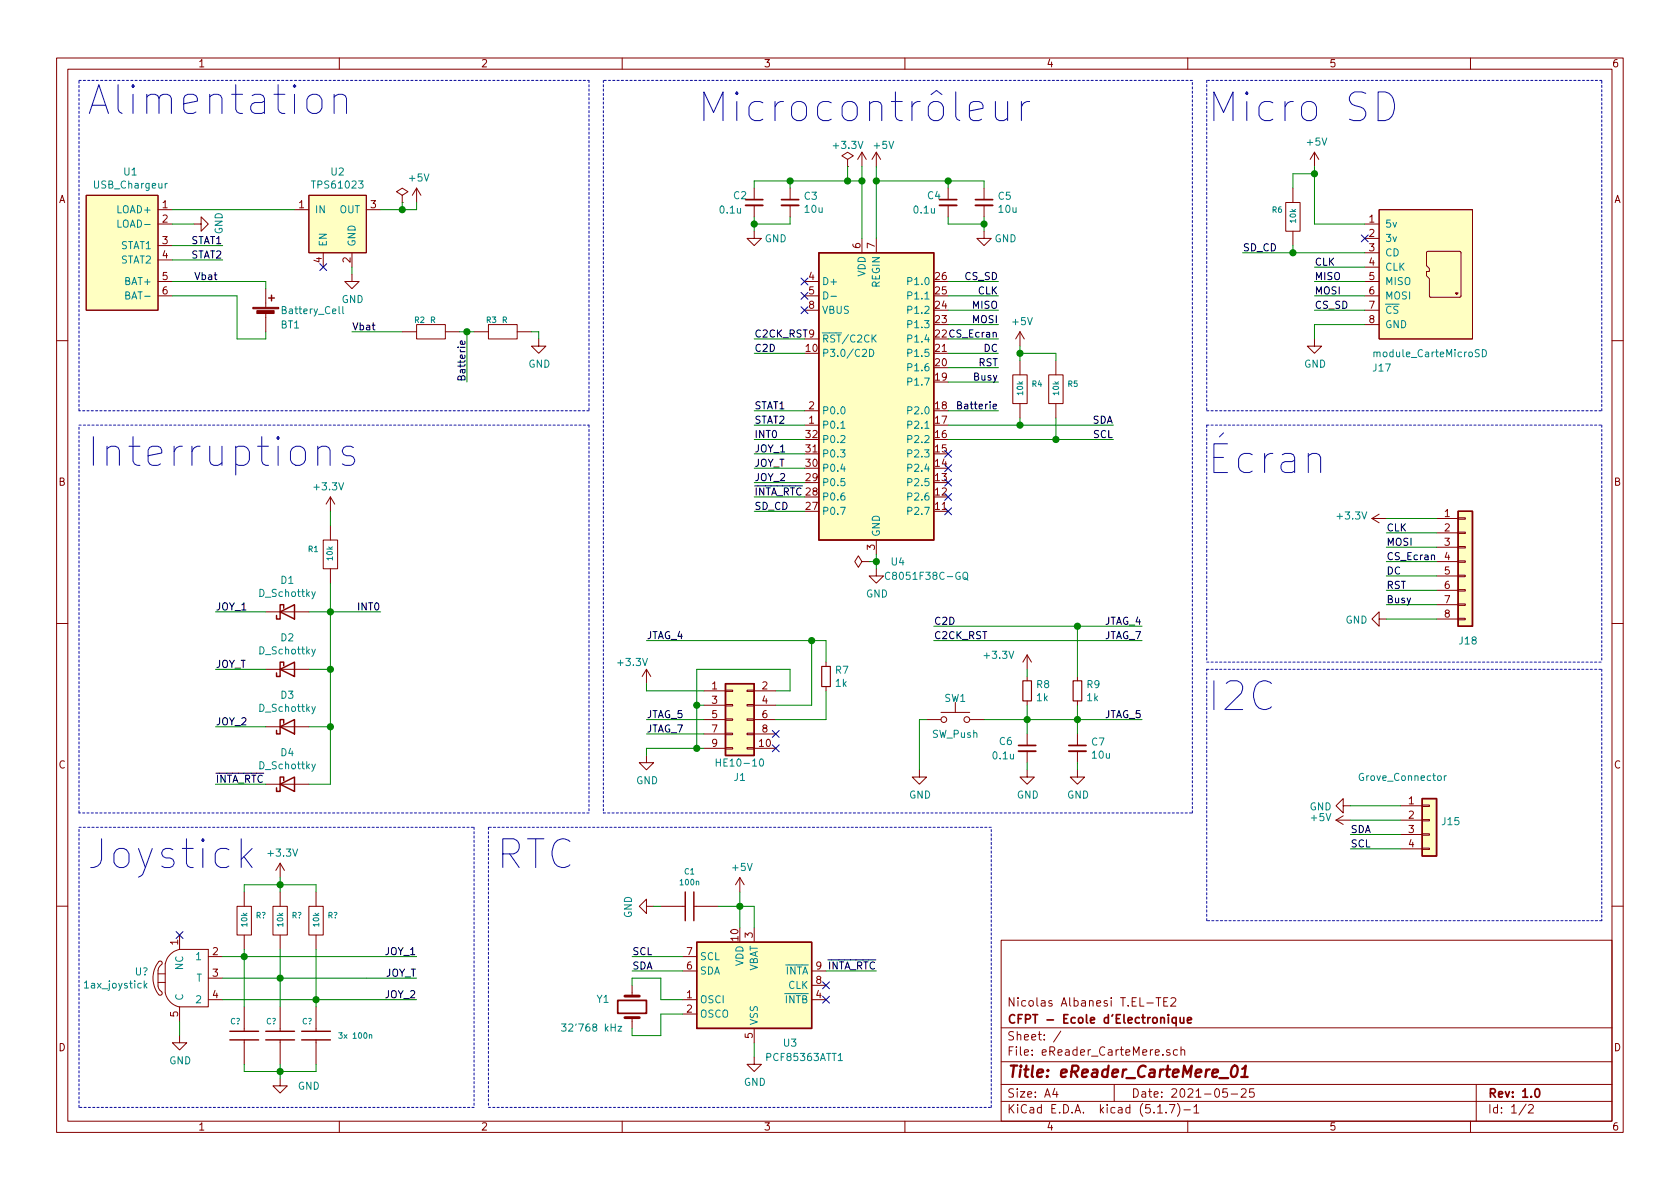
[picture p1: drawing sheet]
<svg xmlns="http://www.w3.org/2000/svg" width="297mm" height="210mm" viewBox="0 0 297 210" stroke-linecap="round" stroke-linejoin="round" font-family="sans-serif">
<g fill="none" stroke="#840000" stroke-width=".18">
<path d="M10 10.3h277v189.9h-277zM12 12.2h273v186.1h-273zM60 10.3v1.9M110 10.3v1.9M160 10.3v1.9M210 10.3v1.9M260 10.3v1.9M15.2 34.5h12.7v20.4h-12.7zM27.9 37.1h2.6M27.9 39.6h2.6M34.3 39.6h1.3v-1.3l1.2 1.3-1.2 1.3v-1.3M52.1 37.1h2.5"/>
<path d="M54.6 34.5h10.2v10.2h-10.2zM64.8 37.1h2.5M71.1 34.5l1-.6-1-.6-1 .6 1 .6v1.3M71.1 35.8h.1M73.7 33.3l-.8 1.2M73.7 33.3v2.5M73.7 33.3l.7 1.2M133.3 33.3v2M133.3 36.3v2M139.7 33.3v2M139.7 36.3v2M149.9 28.2l1-.6-1-.7-1.1 .7 1.1 .6v1.3"/>
<path d="M149.9 29.5h.1M152.4 26.9l-.8 1.3M152.4 26.9v2.6M152.4 26.9l.8 1.3M154.9 26.9v2.6M154.9 26.9l-.7 1.3M154.9 26.9l.8 1.3M167.6 33.3v2M167.6 36.3v2M174 33.3v2M174 36.3v2M227.3 35.8h2.6v5.1h-2.6z"/>
<path d="M228.6 33.3v2.5M232.4 26.9l-.8 1.3M232.4 26.9v2.6M232.4 26.9l.8 1.3M241.3 39.6h2.5M243.8 37.1h16.5v22.8h-16.5zM27.9 43.4h2.6M27.9 46h2.6M27.9 49.8h2.6M27.9 52.3h2.6M47 51v3.4M47 55.4v3.3"/>
<path d="M57.1 44.7v2.5M62.2 48.5v1.3h1.3l-1.3 1.2-1.2-1.2h1.2M62.2 44.7v2.5M71.1 58.7h2.6M73.7 57.4h5v2.5h-5zM78.7 58.7h2.6M83.8 58.7h2.6M86.4 57.4h5v2.5h-5zM91.4 58.7h2.6M95.2 59.9v1.3h1.3l-1.3 1.3-1.2-1.3h1.2M133.3 40.9v1.3h1.3l-1.3 1.2-1.2-1.2h1.2M142.2 49.8h2.6"/>
<path d="M142.2 52.3h2.6M142.2 54.9h2.6M142.2 59.9h2.6M152.4 42.2v2.5M154.9 42.2v2.5M174 40.9v1.3h1.3l-1.3 1.2-1.3-1.2h1.3M180.3 58.7v2.5M180.3 58.7l-.7 1.2M180.3 58.7l.8 1.2M228.6 40.9v2.5M232.4 59.9v1.3h1.3l-1.3 1.3-1.3-1.3h1.3M241.3 49.8h2.5"/>
<path d="M241.3 52.3h2.5M241.3 42.2h2.5M241.3 44.7h2.5M241.3 47.2h2.5M241.3 54.9h2.5M241.3 57.4h2.5M252.5 44.4h5.6zM252.5 44.4l-.3 .2v2.4l.5 .5v.5h-.5v.8l.5 .5 .1 3.1 .1 .2h5.2l.2-.2v-7.8l-.2-.2M257.6 51.8v.3l.2-.3h-.5l.3 .3M10 60.2h2M142.2 75.2h2.6M142.2 72.6h2.6"/>
<path d="M179.1 66.3h2.5v5.1h-2.5zM180.3 63.7v2.6M180.3 71.4v2.5M185.4 66.3h2.6v5.1h-2.6zM186.7 63.7v2.6M186.7 71.4v2.5M285 60.2h2M57.1 95.5h2.6v5.1h-2.6zM58.4 87.9v2.5M58.4 93v2.5M58.4 87.9l.8 1.2M58.4 87.9l-.7 1.2"/>
<path d="M152.4 99.3l-.6-1-.7 1 .7 1 .6-1h1.3M153.7 99.3h.1M154.9 95.5v2.5M242.6 91.7l1.2 .8M242.6 91.7h2.5M243.8 90.9l-1.2 .8M254 91.7h3.8M254 94.2h3.8M254 96.8h3.8M254 99.3h3.8M257.8 96.6h1.3v.3h-1.3zM257.8 94.1h1.3v.3h-1.3z"/>
<path d="M257.8 91.6h1.3v.2h-1.3zM257.8 99.2h1.3v.2h-1.3zM10 110.3h2M47 118.4h7.6M47 108.2h7.6M58.4 100.6v2.5M114.3 118.4l-.8 1.2M114.3 118.4v2.5M114.3 118.4l.8 1.2M146 117.1v.8M154.9 100.6v1.2h1.3l-1.3 1.3-1.2-1.3h1.2M181.6 115.8v2.6"/>
<path d="M181.6 119.6v.8M181.6 115.8l-.8 1.3M181.6 115.8l.8 1.3M190.5 119.6v.8M243.8 109.5v-1.3l-1.2 1.3 1.2 1.2v-1.2h1.3M254 101.8h3.8M254 104.4h3.8M254 106.9h3.8M254 109.5h3.8M257.8 104.3h1.3v.2h-1.3zM257.8 106.8h1.3v.3h-1.3zM257.8 109.3h1.3v.3h-1.3z"/>
<path d="M257.8 101.7h1.3v.3h-1.3zM285 110.3h2M47 138.7h7.6M47 128.5h7.6M114.3 133.6v1.3h1.3l-1.3 1.2-1.3-1.2h1.3M124.5 127.2h3.8M124.5 122.2h3.8M124.5 132.3h3.8M124.5 124.7h3.8M124.5 129.8h3.8M128.3 132.2h1.2v.3h-1.2zM128.3 129.7h1.2v.2h-1.2z"/>
<path d="M128.3 124.6h1.2v.2h-1.2zM128.3 122h1.2v.3h-1.2zM128.3 127.1h1.2v.3h-1.2zM132.1 132.2h1.2v.3h-1.2zM132.1 129.7h1.2v.2h-1.2zM132.1 124.6h1.2v.2h-1.2zM132.1 122h1.2v.3h-1.2zM132.1 127.1h1.2v.3h-1.2zM133.3 127.2h3.9M133.3 122.2h3.9M133.3 132.3h3.9M133.3 124.7h3.9"/>
<path d="M133.3 129.8h3.9M146 121.4v.8M162.6 136.1v1.3h1.2l-1.2 1.3-1.3-1.3h1.3M163.8 127.2h2.6M166.4 126h5M168.9 124.2v1.8M171.4 127.2h2.6M181.6 136.1v1.3h1.3l-1.3 1.3-1.3-1.3h1.3M181.6 123.9v.8M181.6 129.8v2M181.6 132.8v2.1M190.5 136.1v1.3h1.3l-1.3 1.3-1.3-1.3h1.3"/>
<path d="M190.5 123.9v.8M190.5 129.8v2M190.5 132.8v2.1M43.2 157.7v2.6M49.5 152.6v2.6M49.5 157.7v2.6M49.5 152.6l-.7 1.3M49.5 152.6l.8 1.3M55.9 157.7v2.6M130.8 155.2l-.8 1.3M130.8 155.2v2.5M130.8 155.2l.8 1.3"/>
<path d="M236.2 145h2.6M236.2 145l1.3 .8M237.5 142.5v-1.3l-1.3 1.3 1.3 1.3v-1.3h1.3M237.5 144.3l-1.3 .7M247.6 142.5h3.9M247.6 145h3.9M247.6 147.6h3.9M247.6 150.1h3.9M251.5 150h1.2v.2h-1.2zM251.5 147.4h1.2v.3h-1.2zM251.5 142.4h1.2v.2h-1.2zM251.5 144.9h1.2v.3h-1.2z"/>
<path d="M10 160.2h2M27.9 172.2h1.3M27.9 173.7h1.3M28.1 170l.3-.1 .3 .3a.62 .62 0 0 1-.5 .7l-.3 .7v2.8l.3 .7 .5 .4v.2l-.2 .3h-.3a4.6 4.6 0 0 1-.1-6zM31.7 167.9a3.3 3.3 0 0 0-2.5 2.5v5.1a3.3 3.3 0 0 0 2.5 2.6M31.7 167.9h5.1v10.1h-5.1v2.6M31.7 165.3v2.6M36.8 176.8h2.6M36.8 169.2h2.6M36.8 173h2.6M41.9 160.3h2.5v5h-2.5zM43.2 178v4.4"/>
<path d="M43.2 165.3v2.6M48.3 160.3h2.5v5h-2.5zM49.5 178v4.4M49.5 165.3v2.6M54.6 160.3h2.5v5h-2.5zM55.9 178v4.4M55.9 165.3v2.6M111.8 174.2v1.9M111.8 180v1.9M114.3 160.3v-1.3l-1.3 1.3 1.3 1.2v-1.2h1.3M116.8 160.3h4.4M120.6 176.8h2.6"/>
<path d="M120.6 179.3h2.6M120.6 171.7h2.6M120.6 169.2h2.6M122.7 160.3h4.3M133.3 164.1v2.5M143.5 176.8h2.5M143.5 171.7h2.5M143.5 174.2h2.5M177 166.3h108v32h-108zM202.8 177.4h1.1M204.4 176.4h.9M204.8 176.4v1.5"/>
<path d="M205.8 177.1h.4M206.5 176.4h-.7v1.5h.7M207 176.6l.3-.2h.3l.3 .5-.9 1h.9M285 160.2h2M31.7 183.1v1.3h1.3l-1.3 1.3-1.2-1.3h1.2M43.2 183.9v4.3M49.5 190.7v1.3h1.3l-1.3 1.3-1.2-1.3h1.2M49.5 183.9v4.3M55.9 183.9v4.3M60 198.3v1.9M110 198.3v1.9M133.3 186.9v1.3h1.3l-1.3 1.3-1.2-1.3h1.2"/>
<path d="M133.3 181.9v2.5M160 198.3v1.9M177 194.8h108M177 191.8h108M177 187.8h108M177 181.8h108M186.5 192.5l-.4 1h1M186.8 193v1M187.6 182.3l-1.3 2M197 191.8v3M204.7 196.8h.8M206.2 196.7v.1"/>
<path d="M206.8 195.3h.9l-.6 1.5M206.8 185.7a.37 .37 0 0 0-.6 .1l.1 .2 .5 .2 .1 .1-.2 .3-.5-.1M208.2 195.1a1.71 1.71 0 0 1 0 2.3M208.2 185.7l-.5-.1-.2 .3v.6l.2 .1 .5-.1M208.8 185.7h.1a.37 .37 0 0 1 .6 .1v.8M208.8 185.1v1.5M209.3 196.3h1.2M210 198.3v1.9M211.1 195.8l.4-.5v1.5M211.1 196.8h.9M217 192.5h-.7l-.1 .7 .2-.1 .5 .1 .1 .2v.5l-.2 .1-.6-.1M217.7 193.5h1.1"/>
<path d="M219.5 192.7l.2-.2h.3l.3 .2v.3v.2l-.9 .8h.9M221.7 192.5h-.7l-.1 .7 .2-.1 .5 .1 .2 .2-.1 .5-.2 .1-.6-.1M260 198.3v1.9M261 191.8v6.5M269.8 195.2l-1.2 2M270.3 195.5l.2-.2h.3l.3 .5-.9 1h.9"/>
<circle cx="166.9" cy="127.2" r=".51"/>
<circle cx="170.9" cy="127.2" r=".51"/>
</g>
<g fill="none" stroke="#840000" stroke-width=".3">
<path d="M131.8 35.3h3.1M138.2 35.3h3M166.1 35.3h3.1M172.5 35.3h3M180.1 131.8h3M189 131.8h3M109.2 176.9h5.1v2.3h-5.1zM206.6 179.4v.2M206.6 179.9v1M207.9 179.9v1.5M208.7 179.9v.9l.4 .1 .2-.1M209.3 179.9v1"/>
<path d="M207.9 180l-.4-.1-.3 .3 .2 .6h.5M210 180.4l.7-.1-.1-.3-.4-.1-.2 .2v.7h.6M271.5 192.7l.2-.2a.81 .81 0 0 1 .6 .6 .81 .81 0 0 1-.3 .8l-.1 .1a.79 .79 0 0 1-.4-1.3z"/>
</g>
<path d="M218 188.6a.45 .45 0 0 1 .4-.2 .45 .45 0 0 1 .4 .4 1.15 1.15 0 0 1-.8 1.6l-.2-.1a1.5 1.5 0 0 1 .2-1.7zM219.5 190.4h1.1M219.6 189l.7-.6-.3 2" fill="none" stroke="#840000" stroke-width=".41"/>
<g fill="#ffffc2" stroke="#ffffc2" stroke-width=".18">
<path d="M15.2 34.5h12.7v20.4h-12.7z"/>
<path d="M54.6 34.5h10.2v10.2h-10.2z"/>
<path d="M243.8 37.1h16.5v22.8h-16.5z"/>
<path d="M144.8 44.7h20.3v50.8h-20.3z"/>
<path d="M251.5 141.2h2.5v10.2h-2.5z"/>
<path d="M128.3 120.9h5v12.7h-5z"/>
<path d="M123.2 166.6h20.3v15.3h-20.3z"/>
<path d="M257.8 90.4h2.5v20.3h-2.5z"/>
</g>
<g fill="none" stroke="#008484" stroke-width=".18">
<path d="M29.6 32.4l-.4 .3M60.6 54.2v1.1l.2 .2M145.6 51.6a.64 .64 0 0 1 .8 .6 .64 .64 0 0 1-.8 .7zM146.9 52.4h1M154.4 59.8l.5 .7M154.9 59.2l-.7 .8M148.7 75.7h.7M153.7 61.8a.64 .64 0 0 1 .8 .6 .64 .64 0 0 1-.8 .6zM262.1 61.8a.64 .64 0 0 1 .7 .7 .64 .64 0 0 1-.7 .6zM55.8 114.8l-.5 1.1-.2 .2M55.8 104.6l-.5 1.2-.2 .1M157.3 101.3a.51 .51 0 0 0-.6 0 .51 .51 0 0 0-.2 .6 .46 .46 0 0 0 .3 .5 .46 .46 0 0 0 .5-.1"/>
<path d="M170.3 101.4a.45 .45 0 0 1 .7 0 .92 .92 0 0 1-.2 1.1l-.4-.1a1.07 1.07 0 0 1-.1-1zM170.5 102.2l.7 .4M55.8 135.1l-.5 1.2-.2 .1M55.8 125l-.5 1.1-.2 .1M126.6 134.2v1.3M126.6 134.8h.8M134.4 134.3l.2-.1a.67 .67 0 0 1 .4 .6 .67 .67 0 0 1-.4 .7l-.3-.5zM255.4 137.2v.8M255.7 137.2l-.3 .2M25.5 173.5v1.2M25.6 174.2l.4 .5M26 173.9l-.5 .5"/>
<path d="M59.9 182.6h.6l-.3 .4 .3 .2v.3l-.2 .1-.4-.1M65.3 183.1l.4-.1v.6M99.3 181.1h.8l-.5 .5 .4 .1v.5l-.2 .1-.5-.1M109.3 181.5h.6l-.6 .8h.6M148.2 187.5h.7"/>
</g>
<path d="M145.3 117.9h1.5v3.5h-1.5zM180.8 120.4h1.6v3.5h-1.6zM189.7 120.4h1.6v3.5h-1.6z" fill="none" stroke="#840000" stroke-width=".2"/>
<g fill="none" stroke="#840000" stroke-width=".25">
<path d="M47.5 52.7h1M48 52.2v1M144.8 44.7h20.3v50.8h-20.3zM257.8 90.4h2.5v20.3h-2.5zM49.5 118.4l2.6-1.3v2.5zM49.5 108.2l2.6-1.3v2.6zM50.2 117.7v-.6h-.7v2.5h-.6v-.6M50.2 107.6v-.7h-.7v2.6h-.6v-.7M49.5 138.7l2.6-1.3v2.5zM49.5 128.5l2.6-1.3v2.6zM50.2 138v-.6h-.7v2.5h-.6v-.6M50.2 127.9v-.7h-.7v2.6h-.6v-.6"/>
<path d="M128.3 120.9h5v12.7h-5zM121.2 157.7v5.1M122.7 157.7v5.1M251.5 141.2h2.5v10.2h-2.5zM123.2 166.6h20.3v15.3h-20.3zM40.6 183.9h5.1M40.6 182.4h5.1M47 183.9h5.1M47 182.4h5.1M53.3 183.9h5.1M53.3 182.4h5.1"/>
</g>
<path d="M131.8 36.3h3.1M138.2 36.3h3M166.1 36.3h3.1M172.5 36.3h3M180.1 132.8h3M189 132.8h3" fill="none" stroke="#840000" stroke-width=".33"/>
<g fill="#840000" stroke="#840000" stroke-width=".18">
<path d="M44.7 54.4h4.6v.2h-4.6z"/>
<path d="M45.4 54.9h3.1v.5h-3.1z"/>
</g>
<path d="M110.5 180h2.5M110.5 176.1h2.5" fill="none" stroke="#840000" stroke-width=".51"/>
<g fill="none" stroke="#0000c2" stroke-width=".18" stroke-dasharray=".4 .4">
<path d="M14 14.2h90.1M104.1 14.2v58.4M106.7 14.2v129.6M210.8 14.2h-104.1M213.4 14.2v58.4M283.2 14.2h-69.8M14 75.2h90.1M14 72.6v-58.4M104.1 75.2v68.6M104.1 72.6h-90.1M213.4 75.2h69.8M213.4 72.6h69.8"/>
<path d="M213.4 75.2v41.9M283.2 72.6v-58.4M283.2 75.2v41.9M213.4 118.4h69.8M213.4 117.1h69.8M283.2 118.4v44.4M14 143.8v-68.6M14 146.3h69.8M83.8 146.3v49.5M86.4 146.3v49.5M104.1 143.8h-90.1M106.7 143.8h104.1"/>
<path d="M175.3 146.3h-88.9M210.8 143.8v-129.6M213.4 162.8v-44.4M283.2 162.8h-69.8M14 195.8v-49.5M83.8 195.8h-69.8M86.4 195.8h88.9M175.3 195.8v-49.5"/>
</g>
<g fill="none" stroke="#008400" stroke-width=".18">
<path d="M30.5 39.6h3.8M30.5 37.1h21.6M71.1 35.8v1.3M73.7 35.8v1.3h-6.4M133.3 38.3v2.6M139.7 38.3v1.3h-6.4M139.7 32v1.3M149.9 29.5v2.5M152.4 32h-19.1v1.3M152.4 29.5v12.7M154.9 32h19.1v1.3M154.9 29.5v12.7"/>
<path d="M167.6 32v1.3M167.6 38.3v1.3h6.4M174 38.3v2.6M232.4 29.5v10.1h8.9M232.4 30.7h-3.8v2.6M30.5 52.3h11.4v7.6h5.1v-1.2M30.5 49.8h16.5v1.2M30.5 46h8.9M30.5 43.4h8.9M62.2 58.7h8.9M62.2 47.2v1.3M81.3 58.7h2.5"/>
<path d="M82.5 58.7v8.9M94 58.7h1.2v1.2M133.3 59.9h8.9M167.6 59.9h8.9M167.6 52.3h8.9M167.6 57.4h8.9M167.6 49.8h8.9M167.6 54.9h8.9M219.7 44.7h21.6M228.6 43.4v1.3M232.4 52.3h8.9M232.4 49.8h8.9"/>
<path d="M232.4 47.2h8.9M232.4 54.9h8.9M241.3 57.4h-8.9v2.5M133.3 62.5h8.9M133.3 72.6h8.9M133.3 77.7h8.9M133.3 75.2h8.9M167.6 62.5h8.9M167.6 72.6h8.9M167.6 77.7h29.2M167.6 75.2h29.2M167.6 65h8.9"/>
<path d="M167.6 67.6h8.9M180.3 62.5h6.4v1.2M180.3 61.2v2.5M180.3 73.9v1.3M186.7 73.9v3.8M58.4 90.4v2.6M133.3 90.4h8.9M133.3 87.9h8.9M133.3 85.3h8.9M133.3 82.8h8.9M133.3 80.3h8.9M153.7 99.3h1.2"/>
<path d="M154.9 98v2.6M245.1 99.3h8.9M245.1 94.2h8.9M245.1 96.8h8.9M245.1 91.7h8.9M38.1 118.4h8.9M38.1 108.2h8.9M54.6 118.4h3.8M54.6 108.2h12.7M58.4 103.1v35.6h-3.8M114.3 113.3h31.7v3.8M143.5 113.3v11.4h-6.3"/>
<path d="M165.1 113.3h36.8M165.1 110.7h36.8M181.6 118.4v1.2M190.5 110.7v8.9M245.1 101.8h8.9M245.1 106.9h8.9M245.1 104.4h8.9M245.1 109.5h8.9M38.1 128.5h8.9M38.1 138.7h8.9M54.6 128.5h3.8M114.3 127.2h10.2"/>
<path d="M114.3 120.9v1.3h10.2M114.3 129.8h10.2M123.2 124.7h1.3M124.5 132.3h-10.2v1.3M137.2 122.2h2.5v-3.8h-16.5v13.9M146 122.2v5h-8.8M163.8 127.2h-1.2v8.9M174 127.2h27.9M181.6 124.7v5.1M181.6 134.9v1.2M190.5 124.7v5.1M190.5 134.9v1.2"/>
<path d="M43.2 157.7v-1.2h12.7v1.2M49.5 155.2v2.5M130.8 157.7v6.4M238.8 147.6h8.8M238.8 150.1h8.8M238.8 145h8.8M238.8 142.5h8.8M39.4 169.2h34.3M39.4 176.8h34.3M39.4 173h34.3M43.2 167.9v10.1M49.5 167.9v10.1"/>
<path d="M55.9 167.9v10.1M111.8 171.7h8.8M111.8 174.2v-1.2h5v3.8h3.8M111.8 169.2h8.8M115.6 160.3h1.2M120.6 179.3h-3.8v3.8h-5v-1.2M127 160.3h6.3v3.8M146 171.7h8.9M31.7 180.6v2.5M43.2 188.2v1.3h12.7v-1.3M49.5 188.2v2.5M133.3 184.4v2.5"/>
</g>
<path d="M82.2 60.3v.4l-.2 .2-.6-.1v-.5h.3l.1 .6M169.3 71.6h.5l.2-.2-.1-.2-.6-.2v1.3h.5l.2-.1v-.3l-.3-.3" fill="none" stroke="#000" stroke-width=".18"/>
<path d="M54.7 16.9a1.4 1.4 0 0 1 2.2 .7v1.5a1.38 1.38 0 0 1-1.3 1 1.38 1.38 0 0 1-1.3-1v-1.5zM59.1 17.2a1.42 1.42 0 0 1 1.9-.3l.3 .5v2.7M59.1 16.7v3.4M176 18v2.6l.2 .5a1.35 1.35 0 0 0 2-.3M178.2 18v3.3M180.6 18v3.3M182 18a1.27 1.27 0 0 0-1.4 .9M243.7 16.3h1.2a2.34 2.34 0 0 1 1.7 2.8 2.23 2.23 0 0 1-2.9 2.2zM56.2 79.4a1.28 1.28 0 0 1 2.2 .2v2.7M62.5 79.1l-.5-.2h-.7l-.5 .2-.3 .5 .3 .8 .5 .2h.7l.5 .2 .2 .5-.2 .7-.5 .3h-1l-.5-.3M43.1 151.5l1.5 1.9M44.6 150l-2 2" fill="none" stroke="#0000c2" stroke-width=".18"/>
<g fill="#008400" stroke="#008400" stroke-width=".25">
<circle cx="152.4" cy="32" r=".51"/>
<circle cx="154.9" cy="99.3" r=".51"/>
<circle cx="49.5" cy="189.5" r=".51"/>
<circle cx="49.5" cy="173" r=".51"/>
<circle cx="58.4" cy="118.4" r=".51"/>
<circle cx="82.6" cy="58.7" r=".51"/>
<circle cx="55.9" cy="176.8" r=".51"/>
<circle cx="58.4" cy="128.5" r=".51"/>
<circle cx="143.5" cy="113.3" r=".51"/>
<circle cx="180.3" cy="62.5" r=".51"/>
<circle cx="154.9" cy="32" r=".51"/>
<circle cx="123.2" cy="132.3" r=".51"/>
<circle cx="190.5" cy="127.2" r=".51"/>
<circle cx="130.8" cy="160.3" r=".51"/>
<circle cx="190.5" cy="110.7" r=".51"/>
<circle cx="181.6" cy="127.2" r=".51"/>
<circle cx="228.6" cy="44.7" r=".51"/>
<circle cx="43.2" cy="169.2" r=".51"/>
<circle cx="139.7" cy="32" r=".51"/>
<circle cx="49.5" cy="156.5" r=".51"/>
<circle cx="149.9" cy="32" r=".51"/>
<circle cx="232.4" cy="30.7" r=".51"/>
<circle cx="71.1" cy="37.1" r=".51"/>
<circle cx="167.6" cy="32" r=".51"/>
<circle cx="174" cy="39.6" r=".51"/>
<circle cx="123.2" cy="124.7" r=".51"/>
<circle cx="58.4" cy="108.2" r=".51"/>
<circle cx="133.4" cy="39.6" r=".51"/>
<circle cx="186.7" cy="77.7" r=".51"/>
<circle cx="180.3" cy="75.2" r=".51"/>
</g>
<g fill="none" stroke="#000084" stroke-width=".18">
<path d="M56.5 46.6l1.3 1.2M57.8 46.6l-1.3 1.2M141.6 54.2l1.2 1.3M141.6 49.2l1.2 1.2M141.6 51.7l1.2 1.2M142.8 54.2l-1.2 1.3M142.8 49.2l-1.2 1.2M142.8 51.7l-1.2 1.2M240.7 41.5l1.2 1.3M241.9 41.5l-1.2 1.3M167 79.6l1.2 1.3M168.2 79.6l-1.2 1.3"/>
<path d="M167 89.8l1.2 1.2M167 82.2l1.2 1.2M167 84.7l1.2 1.2M167 87.3l1.2 1.2M168.2 89.8l-1.2 1.2M168.2 82.2l-1.2 1.2M168.2 84.7l-1.2 1.2M168.2 87.3l-1.2 1.2M136.6 131.7l1.2 1.2M136.6 129.2l1.2 1.2M137.8 131.7l-1.2 1.2M137.8 129.2l-1.2 1.2"/>
<path d="M31.1 164.7l1.3 1.3M32.4 164.7l-1.3 1.3M145.4 176.2l1.3 1.2M145.4 173.6l1.3 1.2M146.7 176.2l-1.3 1.2M146.7 173.6l-1.3 1.2"/>
</g>
<g font-size="7.1" fill="#0000c2">
<text x="15.2" y="20.3">Alimentation</text>
<text x="123.2" y="21.6">Microcontrôleur</text>
<text x="213.4" y="21.6">Micro SD</text>
<text x="15.2" y="82.5">Interruptions</text>
<text x="213.4" y="83.8">Écran</text>
<text x="213.4" y="125.7">I2C</text>
<text x="15.2" y="153.7">Joystick</text>
<text x="87.6" y="153.7">RTC</text>
</g>
<text font-size="2.8" fill="#840000" x="178" y="190.5">Title: eReader_CarteMere_01</text>
<g font-size="2.1" fill="#840000">
<text x="178" y="178">Nicolas Albanesi T.EL-TE2</text>
<text x="178" y="184">Sheet: /</text>
<text x="178" y="181">CFPT - Ecole d'Electronique</text>
<text x="178" y="186.7">File: eReader_CarteMere.sch</text>
<text x="178" y="196.9">KiCad E.D.A. kicad (5.1.7)-1</text>
<text x="178" y="194.1">Size: A4</text>
<text x="200" y="194.1">Date: 2021-05-25</text>
<text x="263" y="194.1">Rev: 1.0</text>
<text x="263" y="196.9">Id: 1/2</text>
</g>
<g font-size="1.8" fill="#840000">
<text x="35" y="11.9">1</text>
<text x="85" y="11.9">2</text>
<text x="135" y="11.9">3</text>
<text x="185" y="11.9">4</text>
<text x="235" y="11.9">5</text>
<text x="285" y="11.9">6</text>
<text x="10.4" y="35.9">A</text>
<text x="285.4" y="35.9">A</text>
<text x="28.7" y="36.8">1</text>
<text x="28.7" y="39.4">2</text>
<text x="52.9" y="36.8">1</text>
<text x="65.6" y="36.8">3</text>
<text x="242.1" y="39.4">1</text>
<text x="242.1" y="41.9">2</text>
<text x="28.7" y="43.2">3</text>
<text x="28.7" y="45.7">4</text>
<text x="56.9" y="46.5" transform="rotate(-90 56.9 46.5)">4</text>
<text x="62" y="46.5" transform="rotate(-90 62 46.5)">2</text>
<text x="152.1" y="43.9" transform="rotate(-90 152.1 43.9)">6</text>
<text x="154.7" y="43.9" transform="rotate(-90 154.7 43.9)">7</text>
<text x="242.1" y="44.4">3</text>
<text x="242.1" y="47">4</text>
<text x="28.7" y="49.5">5</text>
<text x="28.7" y="52.1">6</text>
<text x="143" y="49.5">4</text>
<text x="143" y="52.1">5</text>
<text x="165.4" y="52.1">25</text>
<text x="165.4" y="49.5">26</text>
<text x="242.1" y="49.5">5</text>
<text x="242.1" y="52.1">6</text>
<text x="143" y="54.6">8</text>
<text x="165.4" y="57.1">23</text>
<text x="165.4" y="54.6">24</text>
<text x="242.1" y="54.6">7</text>
<text x="242.1" y="57.1">8</text>
<text x="142.5" y="62.2">10</text>
<text x="165.4" y="64.8">20</text>
<text x="165.4" y="62.2">21</text>
<text x="165.4" y="67.3">19</text>
<text x="142.5" y="77.5">32</text>
<text x="143" y="74.9">1</text>
<text x="143" y="72.4">2</text>
<text x="165.4" y="77.5">16</text>
<text x="165.4" y="74.9">17</text>
<text x="165.4" y="72.4">18</text>
<text x="142.5" y="82.5">30</text>
<text x="142.5" y="80">31</text>
<text x="165.4" y="82.5">14</text>
<text x="165.4" y="80">15</text>
<text x="10.4" y="85.9">B</text>
<text x="142.5" y="85.1">29</text>
<text x="165.4" y="87.6">12</text>
<text x="165.4" y="85.1">13</text>
<text x="285.4" y="85.9">B</text>
<text x="142.5" y="90.2">27</text>
<text x="165.4" y="90.2">11</text>
<text x="255.4" y="91.4">1</text>
<text x="255.4" y="94">2</text>
<text x="154.7" y="97.3" transform="rotate(-90 154.7 97.3)">3</text>
<text x="255.4" y="96.5">3</text>
<text x="255.4" y="99.1">4</text>
<text x="255.4" y="101.6">5</text>
<text x="255.4" y="104.1">6</text>
<text x="255.4" y="106.7">7</text>
<text x="255.4" y="109.2">8</text>
<text x="125.9" y="121.9">1</text>
<text x="125.9" y="124.5">3</text>
<text x="134.8" y="121.9">2</text>
<text x="134.8" y="124.5">4</text>
<text x="125.9" y="127">5</text>
<text x="125.9" y="129.5">7</text>
<text x="134.8" y="127">6</text>
<text x="134.8" y="129.5">8</text>
<text x="10.4" y="135.9">C</text>
<text x="125.9" y="132.1">9</text>
<text x="134.3" y="132.1">10</text>
<text x="285.4" y="135.9">C</text>
<text x="249.1" y="142.2">1</text>
<text x="249.1" y="144.8">2</text>
<text x="249.1" y="147.3">3</text>
<text x="249.1" y="149.9">4</text>
<text x="31.5" y="167.1" transform="rotate(-90 31.5 167.1)">1</text>
<text x="130.6" y="166.3" transform="rotate(-90 130.6 166.3)">10</text>
<text x="133.1" y="165.8" transform="rotate(-90 133.1 165.8)">3</text>
<text x="37.6" y="168.9">2</text>
<text x="37.6" y="172.7">3</text>
<text x="121.4" y="171.4">6</text>
<text x="121.4" y="168.9">7</text>
<text x="144.3" y="174">8</text>
<text x="31.5" y="179.8" transform="rotate(-90 31.5 179.8)">5</text>
<text x="37.6" y="176.5">4</text>
<text x="121.4" y="176.5">1</text>
<text x="121.4" y="179.1">2</text>
<text x="144.3" y="176.5">4</text>
<text x="10.4" y="185.9">D</text>
<text x="133.1" y="183.6" transform="rotate(-90 133.1 183.6)">5</text>
<text x="285.4" y="185.9">D</text>
<text x="35" y="199.9">1</text>
<text x="85" y="199.9">2</text>
<text x="135" y="199.9">3</text>
<text x="185" y="199.9">4</text>
<text x="235" y="199.9">5</text>
<text x="285" y="199.9">6</text>
</g>
<g font-size="1.8" fill="#008484">
<text x="147.5" y="26.3">+3.3V</text>
<text x="154.6" y="26.3">+5V</text>
<text x="231.2" y="25.7">+5V</text>
<text x="16.8" y="33.3">USB_Chargeur</text>
<text x="21.9" y="31">U1</text>
<text x="55.5" y="33.3">TPS61023</text>
<text x="58.6" y="31">U2</text>
<text x="72.4" y="32.1">+5V</text>
<text x="129.7" y="35.2">C2</text>
<text x="142.2" y="35.3">C3</text>
<text x="164" y="35.2">C4</text>
<text x="176.5" y="35.3">C5</text>
<text x="20.9" y="37.7">LOAD+</text>
<text x="21.3" y="40.3">LOAD-</text>
<text x="39.4" y="41.4" transform="rotate(-90 39.4 41.4)">GND</text>
<text x="55.6" y="37.7">IN</text>
<text x="60" y="37.7">OUT</text>
<text x="127.4" y="37.8">0.1u</text>
<text x="142.4" y="37.6">10u</text>
<text x="161.7" y="37.8">0.1u</text>
<text x="176.7" y="37.6">10u</text>
<text x="244.9" y="40.3">5v</text>
<text x="21.3" y="44.1">STAT1</text>
<text x="21.3" y="46.6">STAT2</text>
<text x="57.8" y="43.7" transform="rotate(-90 57.8 43.7)">EN</text>
<text x="62.9" y="43.7" transform="rotate(-90 62.9 43.7)">GND</text>
<text x="135.2" y="42.8">GND</text>
<text x="175.8" y="42.8">GND</text>
<text x="244.9" y="42.8">3v</text>
<text x="244.9" y="45.3">CD</text>
<text x="244.9" y="47.9">CLK</text>
<text x="22.3" y="50.4">BAT+</text>
<text x="22.7" y="53">BAT-</text>
<text x="60.4" y="53.6">GND</text>
<text x="145.3" y="50.4">D+</text>
<text x="153" y="48.9" transform="rotate(-90 153 48.9)">VDD</text>
<text x="155.6" y="50.8" transform="rotate(-90 155.6 50.8)">REGIN</text>
<text x="161" y="53">P1.1</text>
<text x="161" y="50.4">P1.0</text>
<text x="244.9" y="50.4">MISO</text>
<text x="244.9" y="53">MOSI</text>
<text x="49.7" y="58.1">BT1</text>
<text x="50.1" y="55.5">Battery_Cell</text>
<text x="145.3" y="55.5">VBUS</text>
<text x="161" y="58">P1.3</text>
<text x="161" y="55.5">P1.2</text>
<text x="179.1" y="57.5">+5V</text>
<text x="244.9" y="55.5">CS</text>
<text x="244.9" y="58">GND</text>
<text x="93.4" y="65">GND</text>
<text x="145.3" y="63.1">P3.0/C2D</text>
<text x="145.3" y="60.6">RST/C2CK</text>
<text x="161" y="65.7">P1.6</text>
<text x="161" y="63.1">P1.5</text>
<text x="161" y="60.6">P1.4</text>
<text x="230.6" y="65">GND</text>
<text x="242.8" y="65.7">J17</text>
<text x="243.4" y="63.2">module_CarteMicroSD</text>
<text x="161" y="68.2">P1.7</text>
<text x="145.3" y="75.8">P0.1</text>
<text x="145.3" y="73.3">P0.0</text>
<text x="161" y="75.8">P2.1</text>
<text x="161" y="73.3">P2.0</text>
<text x="145.3" y="83.4">P0.4</text>
<text x="145.3" y="80.9">P0.3</text>
<text x="145.3" y="78.4">P0.2</text>
<text x="161" y="83.4">P2.4</text>
<text x="161" y="80.9">P2.3</text>
<text x="161" y="78.4">P2.2</text>
<text x="55.7" y="86.7">+3.3V</text>
<text x="145.3" y="88.5">P0.6</text>
<text x="145.3" y="86">P0.5</text>
<text x="161" y="88.5">P2.6</text>
<text x="161" y="86">P2.5</text>
<text x="145.3" y="91.1">P0.7</text>
<text x="155.6" y="95" transform="rotate(-90 155.6 95)">GND</text>
<text x="161" y="91.1">P2.7</text>
<text x="236.6" y="91.9">+3.3V</text>
<text x="157.6" y="100">U4</text>
<text x="45.9" y="105.6">D_Schottky</text>
<text x="49.7" y="103.2">D1</text>
<text x="153.1" y="105.7">GND</text>
<text x="157.4" y="102.5">C8051F38C-GQ</text>
<text x="49.7" y="113.4">D2</text>
<text x="237.9" y="110.3">GND</text>
<text x="258.1" y="114">J18</text>
<text x="45.9" y="115.7">D_Schottky</text>
<text x="109.4" y="117.8">+3.3V</text>
<text x="147.8" y="119.1">R7</text>
<text x="174.2" y="116.5">+3.3V</text>
<text x="45.9" y="125.9">D_Schottky</text>
<text x="49.7" y="123.6">D3</text>
<text x="147.8" y="121.5">1k</text>
<text x="167" y="124.1">SW1</text>
<text x="183.3" y="121.7">R8</text>
<text x="183.3" y="124">1k</text>
<text x="192.2" y="121.7">R9</text>
<text x="192.2" y="124">1k</text>
<text x="164.8" y="130.5">SW_Push</text>
<text x="176.7" y="131.7">C6</text>
<text x="193" y="131.8">C7</text>
<text x="45.9" y="136">D_Schottky</text>
<text x="49.7" y="133.7">D4</text>
<text x="127.3" y="135.6">HE10-10</text>
<text x="175.7" y="134.3">0.1u</text>
<text x="193.2" y="134.2">10u</text>
<text x="112.5" y="138.7">GND</text>
<text x="129.8" y="138.1">J1</text>
<text x="160.7" y="141.2">GND</text>
<text x="179.8" y="141.2">GND</text>
<text x="188.7" y="141.2">GND</text>
<text x="231.5" y="143.3">GND</text>
<text x="240.5" y="138.1">Grove_Connector</text>
<text x="231.9" y="145.2">+5V</text>
<text x="255" y="145.9">J15</text>
<text x="47.6" y="151.5">+3.3V</text>
<text x="129.6" y="154">+5V</text>
<text x="111.7" y="162.4" transform="rotate(-90 111.7 162.4)">GND</text>
<text x="23.9" y="172.5">U?</text>
<text x="32.4" y="171.5" transform="rotate(-90 32.4 171.5)">NC</text>
<text x="34.7" y="173.6">T</text>
<text x="34.8" y="169.8">1</text>
<text x="123.7" y="172.3">SDA</text>
<text x="123.7" y="169.8">SCL</text>
<text x="131.4" y="170.9" transform="rotate(-90 131.4 170.9)">VDD</text>
<text x="134" y="172" transform="rotate(-90 134 172)">VBAT</text>
<text x="138.9" y="172.3">INTA</text>
<text x="15.2" y="174.8">1ax_joystick</text>
<text x="32.4" y="177" transform="rotate(-90 32.4 177)">C</text>
<text x="34.8" y="177.4">2</text>
<text x="105.6" y="177.3">Y1</text>
<text x="123.7" y="177.4">OSCI</text>
<text x="123.7" y="180">OSCO</text>
<text x="138.9" y="177.4">INTB</text>
<text x="139.4" y="174.9">CLK</text>
<text x="100.2" y="182.4">32'768 kHz</text>
<text x="134" y="181.4" transform="rotate(-90 134 181.4)">VSS</text>
<text x="138.6" y="185.1">U3</text>
<text x="29.9" y="188.2">GND</text>
<text x="135.8" y="187.6">PCF85363ATT1</text>
<text x="52.7" y="192.7">GND</text>
<text x="131.5" y="192">GND</text>
</g>
<g font-size="1.8">
<text x="33.8" y="43.2">STAT1</text>
<text x="33.8" y="45.7">STAT2</text>
<text x="219.7" y="44.4">SD_CD</text>
<text x="232.4" y="47">CLK</text>
<text x="34.3" y="49.5">Vbat</text>
<text x="170.6" y="49.5">CS_SD</text>
<text x="172.9" y="52.1">CLK</text>
<text x="232.4" y="49.5">MISO</text>
<text x="232.4" y="52.1">MOSI</text>
<text x="62.2" y="58.4">Vbat</text>
<text x="133.3" y="59.7">C2CK_RST 9</text>
<text x="165.4" y="59.7">22 CS_Ecran</text>
<text x="172" y="57.1">MOSI</text>
<text x="172" y="54.6">MISO</text>
<text x="232.4" y="54.6">CS_SD</text>
<text x="133.3" y="62.2">C2D</text>
<text x="173" y="64.8">RST</text>
<text x="174" y="62.2">DC</text>
<text x="82.3" y="67.6" transform="rotate(-90 82.3 67.6)">Batterie</text>
<text x="172.2" y="67.3">Busy</text>
<text x="133.3" y="72.4">STAT1</text>
<text x="133.3" y="74.9">STAT2</text>
<text x="133.3" y="77.5">INT0</text>
<text x="170" y="72.4">Batterie</text>
<text x="193.1" y="74.9">SDA</text>
<text x="193.3" y="77.5">SCL</text>
<text x="133.3" y="82.5">JOY_T</text>
<text x="133.3" y="80">JOY_1</text>
<text x="133.3" y="85.1">JOY_2</text>
<text x="133.3" y="87.6">INTA_RTC 28</text>
<text x="133.3" y="90.2">SD_CD</text>
<text x="245.1" y="94">CLK</text>
<text x="245.1" y="96.5">MOSI</text>
<text x="245.1" y="99.1">CS_Ecran</text>
<text x="245.1" y="101.6">DC</text>
<text x="38.1" y="107.9">JOY_1</text>
<text x="63.5" y="107.9">INT0</text>
<text x="245.1" y="104.1">RST</text>
<text x="245.1" y="106.7">Busy</text>
<text x="114.3" y="113">JTAG_4</text>
<text x="165.1" y="110.5">C2D</text>
<text x="165.1" y="113">C2CK_RST</text>
<text x="195.2" y="110.5">JTAG_4</text>
<text x="195.2" y="113">JTAG_7</text>
<text x="38.1" y="118.1">JOY_T</text>
<text x="38.1" y="128.3">JOY_2</text>
<text x="114.3" y="127">JTAG_5</text>
<text x="114.3" y="129.5">JTAG_7</text>
<text x="195.2" y="127">JTAG_5</text>
<text x="38.1" y="138.4">INTA_RTC</text>
<text x="238.8" y="149.9">SCL</text>
<text x="238.8" y="147.3">SDA</text>
<text x="68" y="172.7">JOY_T</text>
<text x="68.1" y="168.9">JOY_1</text>
<text x="111.8" y="171.4">SDA</text>
<text x="111.8" y="168.9">SCL</text>
<text x="144.3" y="171.4">9 INTA_RTC</text>
<text x="68.1" y="176.5">JOY_2</text>
</g>
<g font-size="1.4" fill="#008484">
<text x="225" y="37.6">R6</text>
<text x="229.1" y="39.3" transform="rotate(-90 229.1 39.3)">10k</text>
<text x="73.3" y="57.1">R2</text>
<text x="76.1" y="57.1">R</text>
<text x="86" y="57.1">R3</text>
<text x="88.8" y="57.1">R</text>
<text x="180.9" y="69.8" transform="rotate(-90 180.9 69.8)">10k</text>
<text x="182.5" y="68.4">R4</text>
<text x="187.2" y="69.8" transform="rotate(-90 187.2 69.8)">10k</text>
<text x="188.8" y="68.4">R5</text>
<text x="54.5" y="97.6">R1</text>
<text x="58.8" y="99" transform="rotate(-90 58.8 99)">10k</text>
<text x="121.1" y="154.6">C1</text>
<text x="120.3" y="156.5">100n</text>
<text x="43.7" y="163.8" transform="rotate(-90 43.7 163.8)">10k</text>
<text x="45.2" y="162.4">R?</text>
<text x="50.1" y="163.8" transform="rotate(-90 50.1 163.8)">10k</text>
<text x="51.6" y="162.4">R?</text>
<text x="56.4" y="163.8" transform="rotate(-90 56.4 163.8)">10k</text>
<text x="57.9" y="162.4">R?</text>
<text x="40.7" y="181.1">C?</text>
<text x="47.1" y="181.1">C?</text>
<text x="53.4" y="181.1">C?</text>
<text x="60.4" y="183.7">3x 100n</text>
</g>
</svg>
